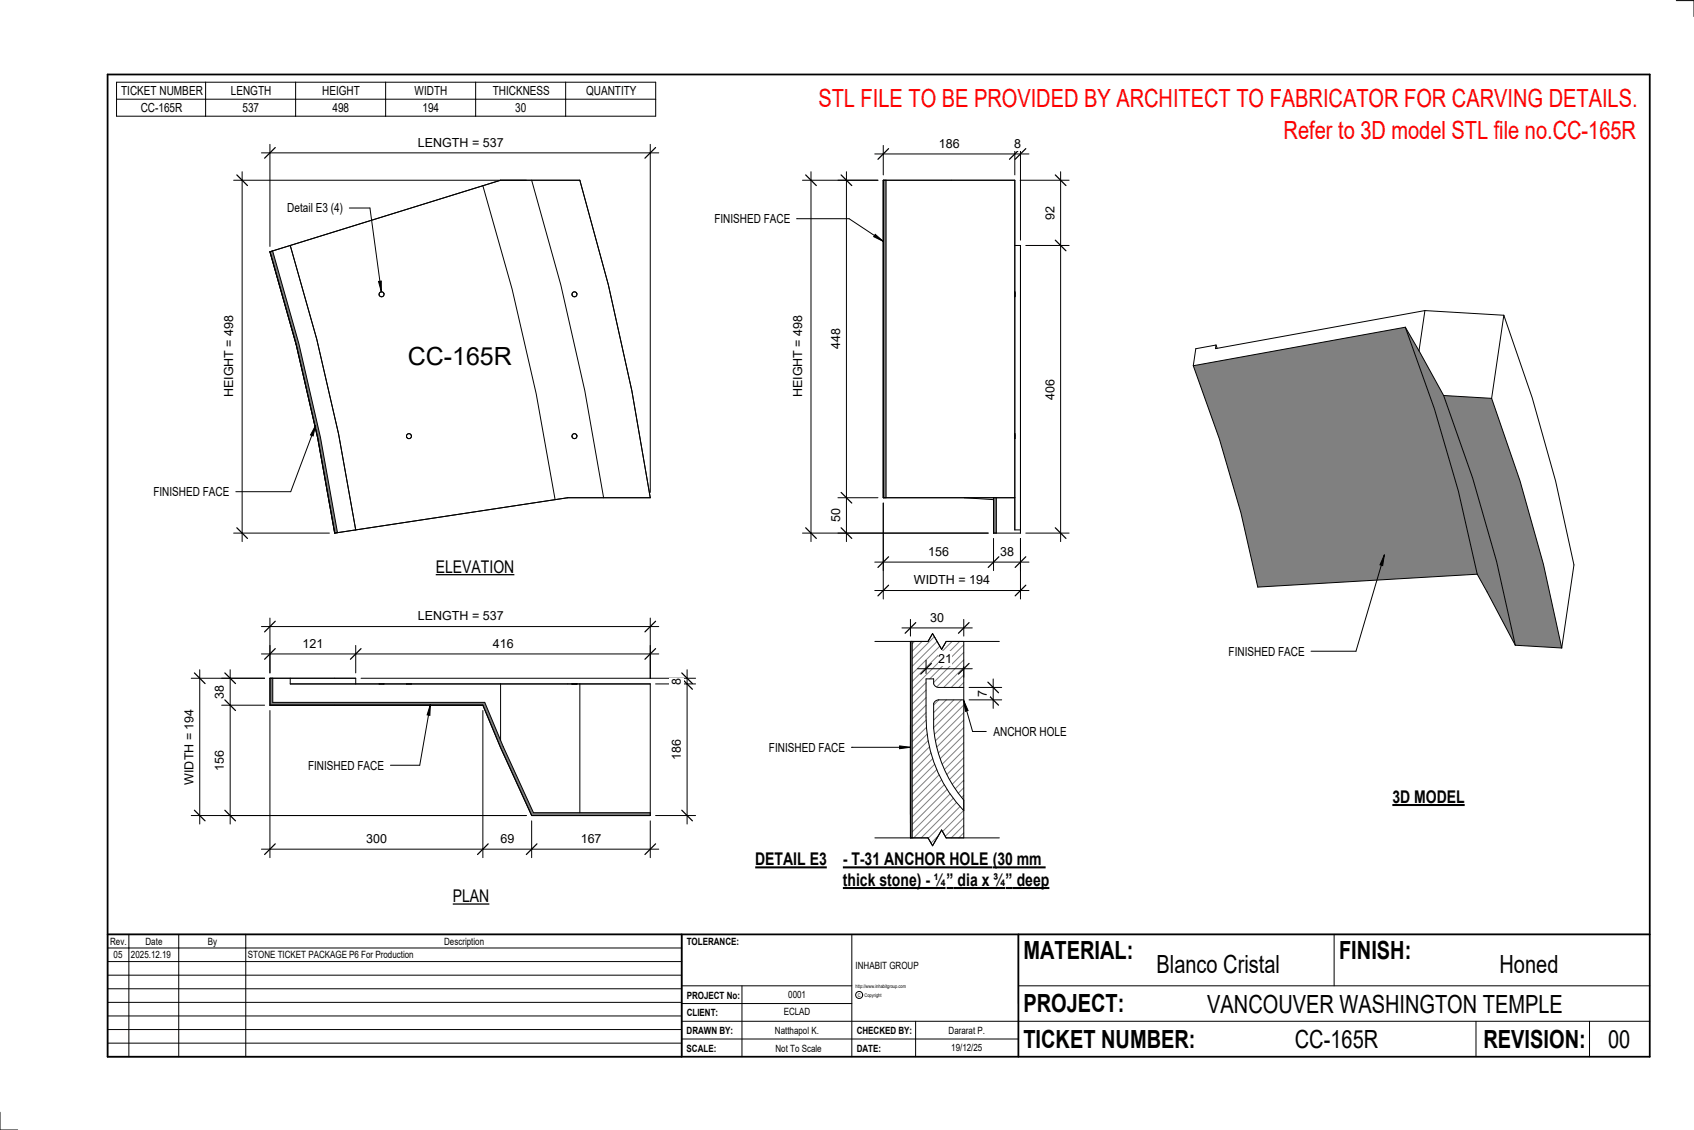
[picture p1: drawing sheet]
<svg xmlns="http://www.w3.org/2000/svg" width="914mm" height="610mm" viewBox="0 0 914 610" stroke-linecap="round" stroke-linejoin="round" font-family="sans-serif">
<g fill="#808080">
<path d="M644 197l115-20 15 44 13 44 10 45-118 7-9-40-12-40z"/>
<path d="M759 177l20 36 16 45 13 45 10 45-21-38-10-45-13-44z"/>
<path d="M779 213l26 2 15 44 13 45 10 46-25-2-10-45-13-45z"/>
</g>
<g fill="none" stroke="#000" stroke-width=".54">
<path d="M759 177l15 44 13 44 10 45M759 177l-115 20M759 177l7 12M769 168l-3 21M769 168l-113 20v-2M769 168l43 2M812 170l15 45 13 45 10 45-7 45M812 170l-7 45M644 197l14 40 12 40 9 40 118-7M656 186l-11 2-1 9M656 186l1 2M766 189l13 24"/>
<path d="M779 213l16 45 13 45 10 45M779 213l26 2M805 215l15 44 13 45 10 46M797 310l21 38M818 348l25 2"/>
</g>
<g fill="#7c7c7c">
<path d="M477 97h1v172h-1z"/>
<path d="M536 269h2v19h-2z"/>
</g>
<g fill="none" stroke="#000" stroke-width=".54">
<path d="M477 97h36M477 97v172M477 97h71M478 97v172M548 97v172h-71M548 97v35M548 132v102M548 132h3M551 132v154M551 132v156M548 157v3zM548 234v3"/>
<path d="M548 237v49h3M477 269h44l15 1M536 269v19h15M538 269v19M551 286v2"/>
</g>
<path d="M146 136l1-1 14 50 12 51 9 51-1 1-9-52-12-50z" fill="#7c7c7c"/>
<g fill="none" stroke="#000" stroke-width=".54">
<path d="M270 97l-9 3 15 56 13 56 11 58 6-1M270 97h17l16 57 13 57 10 58h-20M270 97h43l15 57 13 57 10 58h-45M270 97l-124 39M146 136l14 50 12 50 9 52M147 135l14 50 12 51 9 51-1 1M157 132l14 51 12 51 9 52-11 2M306 269l-125 19"/>
<circle cx="206" cy="159" r="1.3"/>
<circle cx="310" cy="159" r="1.3"/>
<circle cx="221" cy="235" r="1.3"/>
<circle cx="310" cy="235" r="1.3"/>
</g>
<path d="M146 366h1v13h115l10 24 16 35h63v2h-64l-17-37-9-23h-115z" fill="#7c7c7c"/>
<g fill="none" stroke="#000" stroke-width=".54">
<path d="M146 366h46M146 366h11M146 366v14M147 366v13h115l10 24 16 35h63M157 366h35M157 369h194M157 366v3M192 366v3h-35M205 369h2zM219 369h3zM270 369v30M309 369h2z"/>
<path d="M351 369h-38v69M351 369v71M146 380h35M146 380h115l9 23M270 403l17 37M287 440h39M287 440h64M313 440h38"/>
</g>
<path d="M492 346v106h9l2 4 5-8 3 4h9v-15a73 73 0 0 1-20-50v-21h4v3l2 2h14v-25h-9l-3 4-5-8-2 4zM505 378l-1 1a67 67 0 0 0 4 32 69 69 0 0 0 12 21v-54h-13z" fill="#fff"/>
<path d="M491 346h1v106h-1z" fill="#7c7c7c"/>
<g fill="none" stroke="#808080" stroke-width=".54">
<path d="M494 346l-2 1M498 346l-6 5M504 343l-12 12M506 346l-14 13M507 349l-15 15M514 346l-22 22M518 346l-26 26M520 348l-18 18M520 352l-16 16M520 356l-14 15M500 368l-8 8M500 372l-8 8"/>
<path d="M500 376l-8 8M507 378l-3 2M511 378l-7 6M515 378l-11 10M519 378l-15 15M520 360l-11 11M520 364l-7 7M520 368l-2 3M500 380l-8 8M500 384l-8 8M500 388l-8 8M500 392l-8 8"/>
<path d="M501 396l-9 8M501 400l-9 8M520 380l-16 16M520 384l-15 16M520 388l-14 15M520 393l-13 13M520 397l-12 12M502 403l-10 9M503 406l-11 10M503 409l-11 11M505 412l-13 12M506 415l-14 13"/>
<path d="M507 418l-15 15M520 401l-11 11M520 405l-10 10M520 409l-9 9M520 413l-7 8M520 417l-6 6M508 421l-16 16M510 423l-18 18M511 426l-19 19M513 428l-21 21M515 431l-22 21M516 433l-19 19"/>
<path d="M518 435l-17 17M520 437l-11 12M520 421l-4 5M520 425l-3 3M520 429l-1 1M506 451l-3 4M520 441l-10 10M520 445l-7 7M520 449l-2 3"/>
</g>
<path d="M477 78v16M548 78v16M551 78v52M472 83h83M491 346h10l2-4 5 8 3-4h9v106h-9l-3-4-5 8-2-4h-10zM492 346v106M520 371h-14l-2-2v-3h-4a112 112 0 0 0 4 45 73 73 0 0 0 16 26M520 378h-13l-3 1a67 67 0 0 0 6 37 69 69 0 0 0 10 16" fill="none" stroke="#000" stroke-width=".54"/>
<path d="M480 80l-6 6M551 80l-6 6M554 80l-6 6" fill="none" stroke="#000" stroke-width=".67"/>
<g fill="#fff">
<path d="M547 74h4v7h-4z"/>
<path d="M507 74h11v7h-11z"/>
</g>
<path d="M452 97h22M457 93v199M452 269h22M452 288h81" fill="none" stroke="#000" stroke-width=".54"/>
<path d="M454 94l6 6M454 266l6 5M454 285l6 5" fill="none" stroke="#000" stroke-width=".67"/>
<g fill="#fff">
<path d="M447 274h8v8h-8z"/>
<path d="M447 177h8v11h-8z"/>
</g>
<path d="M433 97h41M438 93v199M433 288h100" fill="none" stroke="#000" stroke-width=".54"/>
<path d="M435 94l6 6M435 285l6 5" fill="none" stroke="#000" stroke-width=".67"/>
<path d="M427 170h8v44h-8z" fill="#fff"/>
<path d="M551 97h26M573 93v199M554 132h23M554 288h23" fill="none" stroke="#000" stroke-width=".54"/>
<path d="M570 94l5 6M570 130l5 5M570 285l5 5" fill="none" stroke="#000" stroke-width=".67"/>
<g fill="#fff">
<path d="M563 205h8v11h-8z"/>
<path d="M563 111h8v8h-8z"/>
</g>
<path d="M477 271v37M536 290v18M551 290v18M472 303h83" fill="none" stroke="#000" stroke-width=".54"/>
<path d="M480 300l-6 6M539 300l-6 6M554 300l-6 6" fill="none" stroke="#000" stroke-width=".67"/>
<g fill="#fff">
<path d="M540 294h7v7h-7z"/>
<path d="M501 294h11v7h-11z"/>
</g>
<path d="M477 271v52M551 290v33M472 319h83" fill="none" stroke="#000" stroke-width=".54"/>
<path d="M480 316l-6 5M554 316l-6 5" fill="none" stroke="#000" stroke-width=".67"/>
<path d="M493 309h41v8h-41z" fill="#fff"/>
<path d="M204 152h2v5z" fill="#000"/>
<path d="M189 112h11l6 45M204 152h2v5z" fill="none" stroke="#000" stroke-width=".54"/>
<path d="M155 109h30v7h-30z" fill="#fff"/>
<path d="M146 78v55M351 78v188M141 82h215" fill="none" stroke="#000" stroke-width=".54"/>
<path d="M149 80l-6 5M354 80l-6 5" fill="none" stroke="#000" stroke-width=".67"/>
<path d="M226 73h45v8h-45z" fill="#fff"/>
<path d="M126 97h158M131 93v199M126 288h52" fill="none" stroke="#000" stroke-width=".54"/>
<path d="M128 94l6 6M128 285l6 5" fill="none" stroke="#000" stroke-width=".67"/>
<g fill="#fff">
<path d="M120 170h7v44h-7z"/>
<path d="M220 185h57v15h-57z"/>
</g>
<path d="M141 353h215M146 348v15M192 348v15M351 348v18" fill="none" stroke="#000" stroke-width=".54"/>
<path d="M149 350l-6 6M195 350l-6 6M354 350l-6 6" fill="none" stroke="#000" stroke-width=".67"/>
<g fill="#fff">
<path d="M163 343h11v8h-11z"/>
<path d="M266 343h11v8h-11z"/>
</g>
<path d="M120 366h23M124 361v84M120 380h23M120 440h164" fill="none" stroke="#000" stroke-width=".54"/>
<path d="M121 378l6 5M121 363l6 6M121 437l6 6" fill="none" stroke="#000" stroke-width=".67"/>
<g fill="#fff">
<path d="M115 370h7v7h-7z"/>
<path d="M115 405h7v11h-7z"/>
</g>
<path d="M103 366h40M108 361v84M103 440h181" fill="none" stroke="#000" stroke-width=".54"/>
<path d="M105 363l6 6M105 437l6 6" fill="none" stroke="#000" stroke-width=".67"/>
<path d="M98 382h8v41h-8z" fill="#fff"/>
<path d="M146 383v80M261 383v80M141 458h215M287 443v20M351 443v20" fill="none" stroke="#000" stroke-width=".54"/>
<path d="M149 455l-6 6M264 455l-6 6M290 455l-6 6M354 455l-6 6" fill="none" stroke="#000" stroke-width=".67"/>
<g fill="#fff">
<path d="M313 449h11v7h-11z"/>
<path d="M270 449h7v7h-7z"/>
<path d="M198 449h11v7h-11z"/>
</g>
<path d="M141 338h215M146 333v30M351 333v33" fill="none" stroke="#000" stroke-width=".54"/>
<path d="M149 335l-6 6M354 335l-6 6" fill="none" stroke="#000" stroke-width=".67"/>
<path d="M226 329h45v7h-45z" fill="#fff"/>
<path d="M195 366h180M354 369h21M371 361v84M354 440h21" fill="none" stroke="#000" stroke-width=".54"/>
<path d="M368 366l6 6M368 363l6 6M368 437l6 6" fill="none" stroke="#000" stroke-width=".67"/>
<g fill="#fff">
<path d="M361 366h8v3h-8z"/>
<path d="M361 399h8v11h-8z"/>
</g>
<path d="M472 346h29l2-4 5 8 3-4h28M460 403h31M486 402l5 1-5 1zM472 452h29l2 4 5-8 3 4h28" fill="none" stroke="#000" stroke-width=".54"/>
<path d="M486 402l5 1-5 1z" fill="#000"/>
<g fill="#fff">
<path d="M415 399h41v8h-41z"/>
<path d="M408 458h38v11h-38z"/>
</g>
<path d="M408 468h38" fill="none" stroke="#000" stroke-width="1.1" stroke-linecap="butt"/>
<g fill="#fff">
<path d="M455 458h81v11h-81z"/>
<path d="M536 458h29v11h-29z"/>
<path d="M455 469h56v11h-56z"/>
<path d="M511 469h4v11h-4z"/>
<path d="M515 469h28v11h-28z"/>
<path d="M543 469h4v11h-4z"/>
<path d="M547 469h20v11h-20z"/>
</g>
<path d="M455 468h81M455 479h55M511 479h32M536 468h28M543 479h23" fill="none" stroke="#000" stroke-width="1.1" stroke-linecap="butt"/>
<path d="M523 378h18M523 371h18M536 366v16" fill="none" stroke="#000" stroke-width=".54"/>
<path d="M533 375l6 5M533 368l6 6" fill="none" stroke="#000" stroke-width=".67"/>
<path d="M527 372h7v4h-7z" fill="#fff"/>
<path d="M500 356v7M520 360v5M495 361h30" fill="none" stroke="#000" stroke-width=".54"/>
<path d="M503 358l-6 6M523 358l-6 6" fill="none" stroke="#000" stroke-width=".67"/>
<path d="M506 351h8v8h-8z" fill="#fff"/>
<path d="M520 378l3 5-2 1z" fill="#000"/>
<path d="M520 378l3 5-2 1zM520 378l5 17h7" fill="none" stroke="#000" stroke-width=".54"/>
<path d="M536 391h39v8h-39z" fill="#fff"/>
<path d="M487 339h38M491 334v9M520 334v9" fill="none" stroke="#000" stroke-width=".54"/>
<path d="M494 336l-5 6M523 336l-6 6" fill="none" stroke="#000" stroke-width=".67"/>
<path d="M502 329h7v8h-7z" fill="#fff"/>
<g fill="none" stroke="#000" stroke-width=".54">
<path d="M905 0h9v9M460 504v66M720 504v28M891 504h-341v37M368 532h92M401 532v38M550 532h341M368 551h523M368 541h92M494 551v19M797 551v19M858 551v19"/>
<path d="M368 561h182M0 600v10h10"/>
<circle cx="464" cy="537" r="1.9"/>
</g>
<path d="M58 40h833v530h-833zM58 504h833M368 504v66M550 504v66" fill="none" stroke="#000" stroke-width=".96"/>
<g fill="#fff">
<path d="M652 534h192v15h-192z"/>
<path d="M513 562h17v6h-17z"/>
<path d="M425 533h10v6h-10z"/>
<path d="M423 543h15v6h-15z"/>
<path d="M418 553h24v6h-24z"/>
<path d="M624 513h68v15h-68z"/>
<path d="M809 513h33v15h-33z"/>
<path d="M512 553h20v6h-20z"/>
<path d="M699 553h45v15h-45z"/>
<path d="M442 45h443v16h-443z"/>
<path d="M868 553h12v15h-12z"/>
<path d="M61 512h5v6h-5z"/>
<path d="M693 63h192v15h-192z"/>
<path d="M235 301h43v10h-43z"/>
</g>
<path d="M235 310h43" fill="none" stroke="#000" stroke-width=".69" stroke-linecap="butt"/>
<path d="M244 478h20v11h-20z" fill="#fff"/>
<path d="M244 488h20" fill="none" stroke="#000" stroke-width=".69" stroke-linecap="butt"/>
<path d="M752 424h39v12h-39z" fill="#fff"/>
<path d="M752 434h39" fill="none" stroke="#000" stroke-width="1.1" stroke-linecap="butt"/>
<g fill="none" stroke="#000" stroke-width=".54">
<path d="M63 44h291v19h-291zM63 54h291M111 44v19M160 44v19M208 44v19M257 44v19M305 44v19M430 118h28l19 12M472 126l5 4-5-2zM58 504h310v66h-310zM58 519h310M58 511h310"/>
<path d="M70 504v66M96 504v66M133 504v66M58 533h310M58 526h310M58 555h310M58 548h310M58 541h310M58 563h310"/>
</g>
<path d="M472 126l5 4-5-2z" fill="#000"/>
<path d="M386 114h40v8h-40z" fill="#fff"/>
<path d="M747 299l-1 6h-1z" fill="#000"/>
<path d="M747 299l-1 6h-1zM747 299l-15 52h-24" fill="none" stroke="#000" stroke-width=".54"/>
<path d="M663 348h41v7h-41z" fill="#fff"/>
<path d="M232 380v6h-1z" fill="#000"/>
<path d="M232 380v6h-1zM232 380l-5 33h-16" fill="none" stroke="#000" stroke-width=".54"/>
<path d="M166 409h41v8h-41z" fill="#fff"/>
<path d="M170 230l-1 5h-1z" fill="#000"/>
<path d="M170 230l-1 5h-1zM170 230l-13 35h-30" fill="none" stroke="#000" stroke-width=".54"/>
<path d="M83 262h40v7h-40z" fill="#fff"/>
<g font-size="13.5" fill="#f00">
<text x="442" y="58">STL FILE TO BE PROVIDED BY ARCHITECT TO FABRICATOR FOR CARVING DETAILS.</text>
<text x="693" y="75">Refer to 3D model STL file no.CC-165R</text>
</g>
<g font-size="13.5">
<text x="220" y="197">CC-165R</text>
<text x="552" y="517">MATERIAL:</text>
<text x="723" y="517">FINISH:</text>
<text x="624" y="525">Blanco Cristal</text>
<text x="809" y="525">Honed</text>
<text x="552" y="546">PROJECT:</text>
<text x="652" y="546">VANCOUVER WASHINGTON TEMPLE</text>
<text x="552" y="565">TICKET NUMBER:</text>
<text x="699" y="565">CC-165R</text>
<text x="801" y="565">REVISION:</text>
<text x="868" y="565">00</text>
</g>
<g font-size="9.4">
<text x="235" y="309">ELEVATION</text>
<text x="752" y="433">3D MODEL</text>
<text x="408" y="467">DETAIL E3</text>
<text x="455" y="467">- T-31 ANCHOR HOLE</text>
<text x="536" y="467">(30 mm</text>
<text x="455" y="478">thick stone) - ¼</text>
<text x="511" y="478">”</text>
<text x="517" y="478">dia x ¾</text>
<text x="543" y="478">”</text>
<text x="549" y="478">deep</text>
<text x="244" y="487">PLAN</text>
</g>
<g font-size="6.7">
<text x="65" y="51">TICKET NUMBER</text>
<text x="125" y="51">LENGTH</text>
<text x="174" y="51">HEIGHT</text>
<text x="224" y="51">WIDTH</text>
<text x="266" y="51">THICKNESS</text>
<text x="316" y="51">QUANTITY</text>
<text x="76" y="60">CC-165R</text>
<text x="131" y="60">537</text>
<text x="179" y="60">498</text>
<text x="228" y="60">194</text>
<text x="278" y="60">30</text>
<text x="226" y="79">LENGTH = 537</text>
<text x="507" y="80">186</text>
<text x="547" y="80">8</text>
<text x="155" y="115">Detail E3 (4)</text>
<text x="569" y="119" transform="rotate(-90 569 119)">92</text>
<text x="386" y="120">FINISHED FACE</text>
<text x="454" y="188" transform="rotate(-90 454 188)">448</text>
<text x="126" y="214" transform="rotate(-90 126 214)">HEIGHT = 498</text>
<text x="433" y="214" transform="rotate(-90 433 214)">HEIGHT = 498</text>
<text x="569" y="216" transform="rotate(-90 569 216)">406</text>
<text x="83" y="268">FINISHED FACE</text>
<text x="454" y="282" transform="rotate(-90 454 282)">50</text>
<text x="501" y="300">156</text>
<text x="540" y="300">38</text>
<text x="493" y="315">WIDTH = 194</text>
<text x="226" y="335">LENGTH = 537</text>
<text x="502" y="335">30</text>
<text x="163" y="349">121</text>
<text x="266" y="349">416</text>
<text x="663" y="354">FINISHED FACE</text>
<text x="506" y="357">21</text>
<text x="368" y="369" transform="rotate(-90 368 369)">8</text>
<text x="121" y="377" transform="rotate(-90 121 377)">38</text>
<text x="533" y="376" transform="rotate(-90 533 376)">7</text>
<text x="536" y="397">ANCHOR HOLE</text>
<text x="415" y="406">FINISHED FACE</text>
<text x="368" y="410" transform="rotate(-90 368 410)">186</text>
<text x="121" y="416" transform="rotate(-90 121 416)">156</text>
<text x="166" y="415">FINISHED FACE</text>
<text x="104" y="423" transform="rotate(-90 104 423)">WIDTH = 194</text>
<text x="198" y="455">300</text>
<text x="270" y="455">69</text>
<text x="313" y="455">167</text>
</g>
<g font-size="5.4">
<text x="59" y="510">Rev.</text>
<text x="79" y="510">Date</text>
<text x="112" y="510">By</text>
<text x="240" y="510">Description</text>
<text x="371" y="510">TOLERANCE:</text>
<text x="61" y="517">05</text>
<text x="71" y="517">2025.12.19</text>
<text x="134" y="517">STONE TICKET PACKAGE P6 For Production</text>
<text x="462" y="523">INHABIT GROUP</text>
<text x="371" y="539">PROJECT No:</text>
<text x="425" y="538">0001</text>
<text x="371" y="548">CLIENT:</text>
<text x="423" y="548">ECLAD</text>
<text x="371" y="558">DRAWN BY:</text>
<text x="418" y="558">Natthapol K.</text>
<text x="462" y="558">CHECKED BY:</text>
<text x="512" y="558">Dararat P.</text>
<text x="371" y="567">SCALE:</text>
<text x="419" y="567">Not To Scale</text>
<text x="462" y="567">DATE:</text>
<text x="513" y="567">19/12/25</text>
</g>
<g font-size="2.7">
<text x="462" y="533">http://www.inhabitgroup.com</text>
<text x="463" y="538">C</text>
<text x="467" y="538">Copyright</text>
</g>
</svg>
